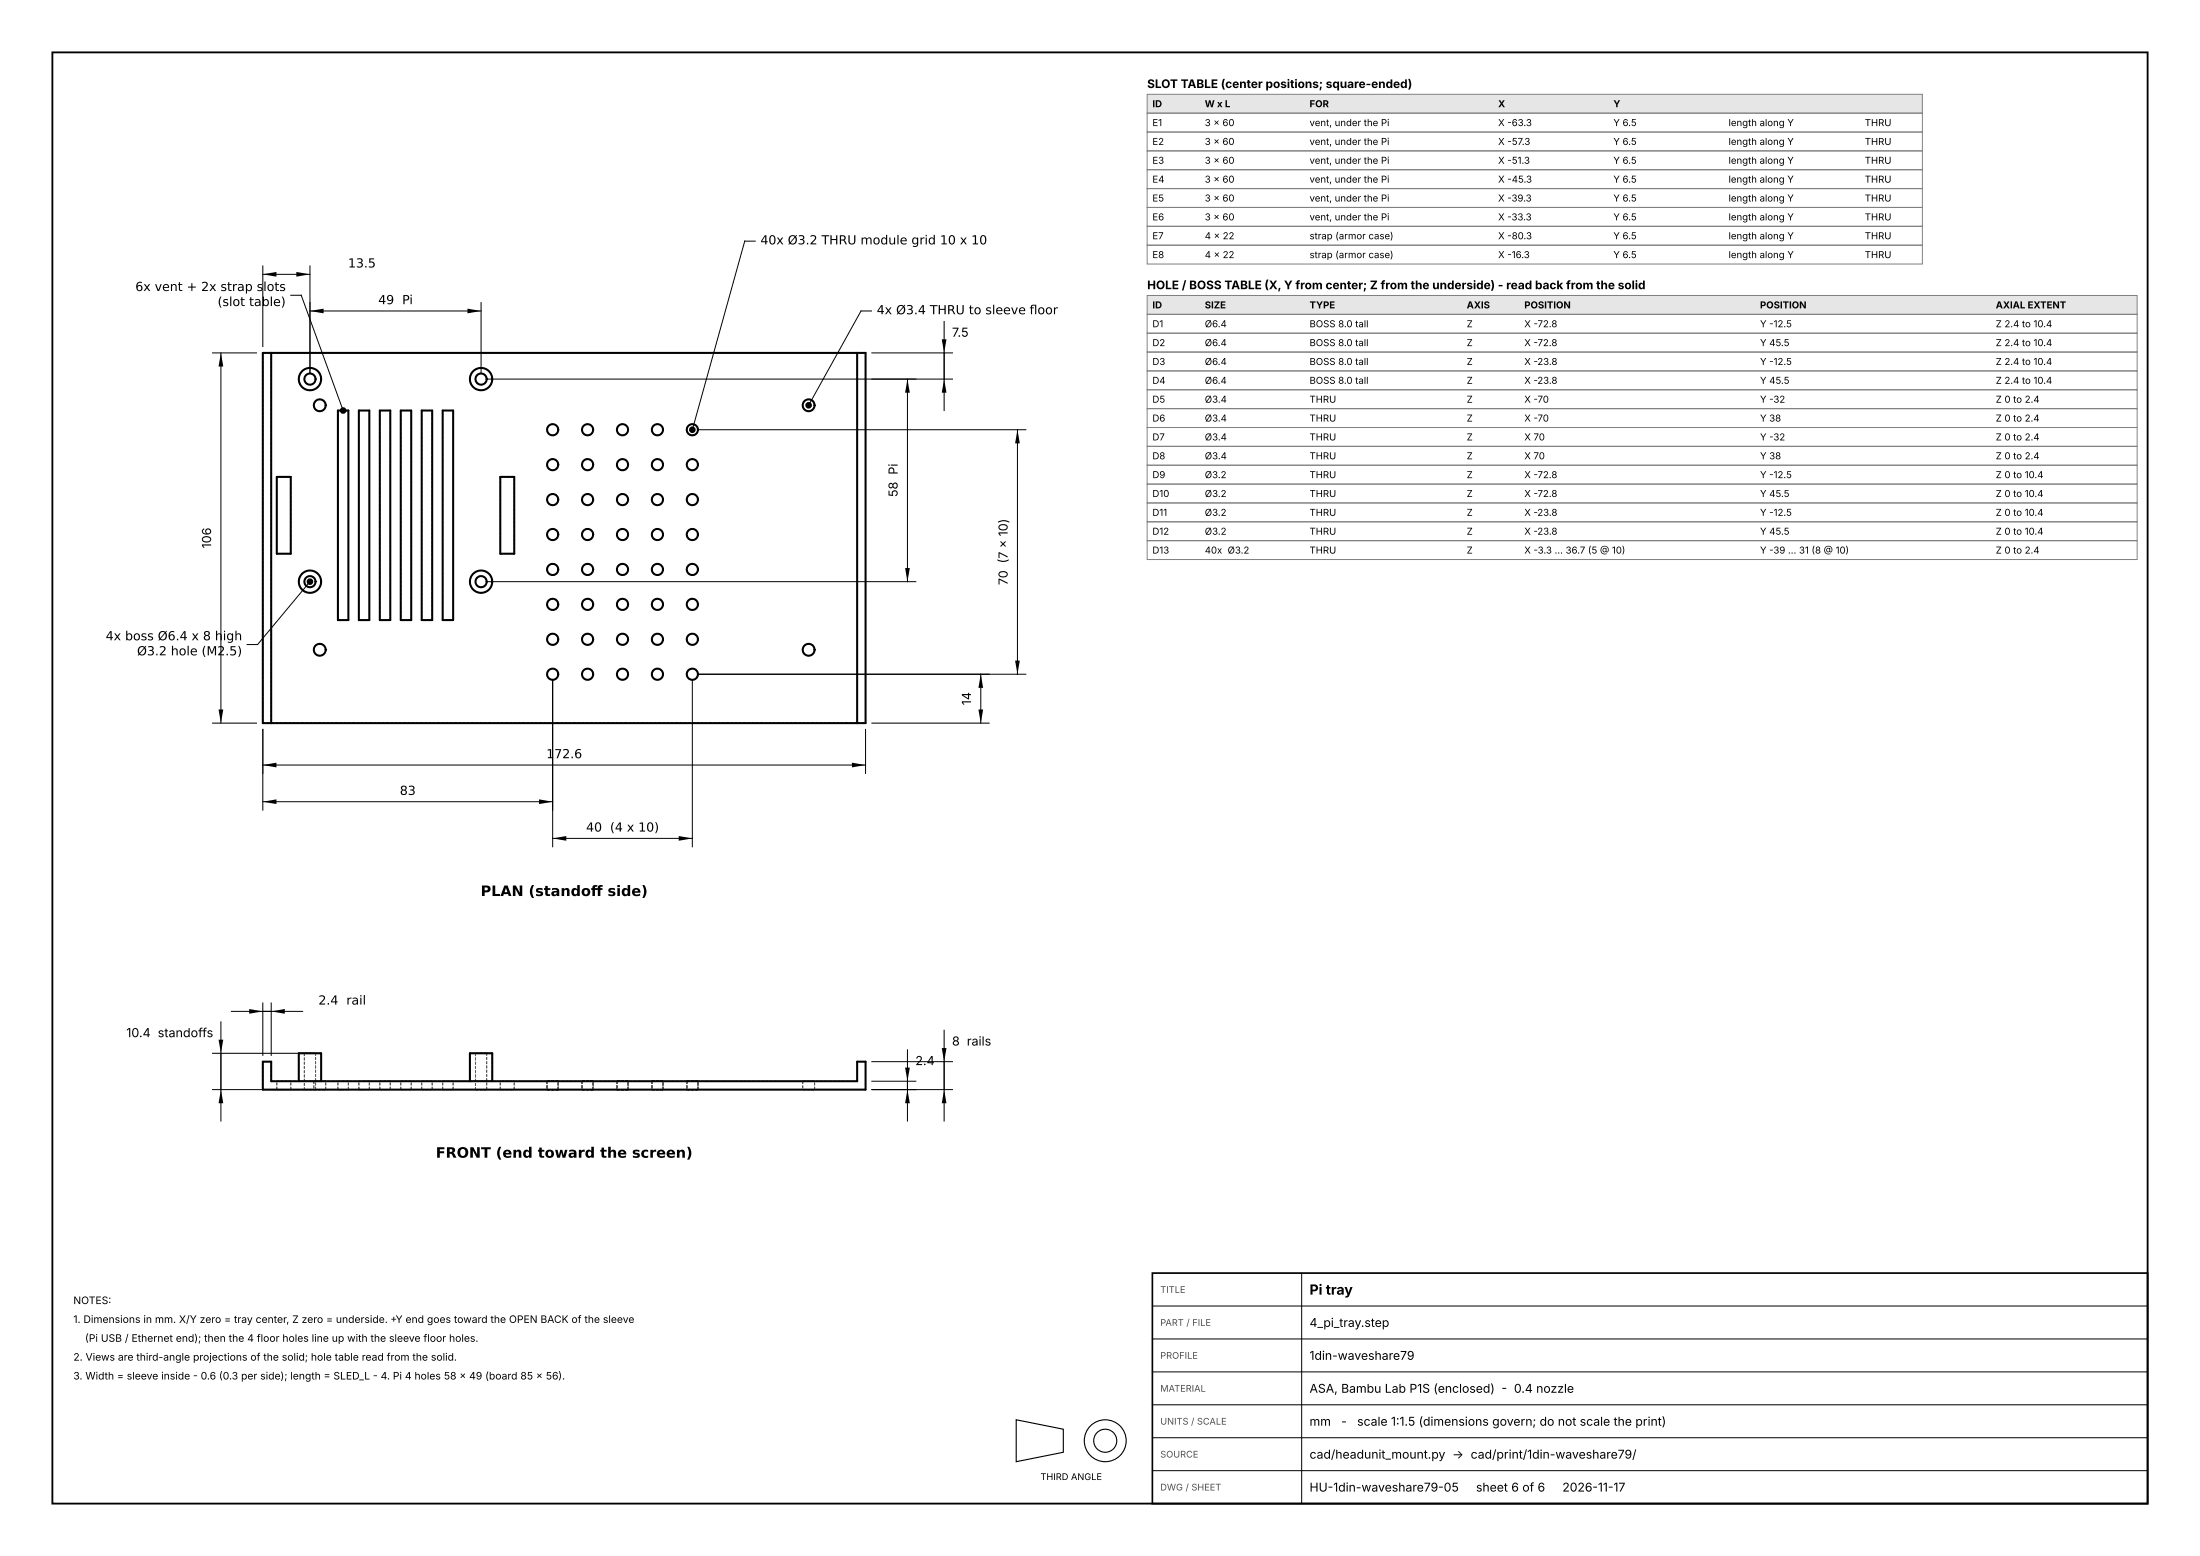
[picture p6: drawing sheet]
<svg xmlns="http://www.w3.org/2000/svg" width="420mm" height="297mm" viewBox="0 0 420 297" stroke-linecap="round" stroke-linejoin="round" font-family="sans-serif">
<g fill="none" stroke="#595959" stroke-width=".19" stroke-dasharray=".5 .3" stroke-linecap="butt">
<path d="M50.2 67.4h115M50.2 67.4v70.6M51.8 67.4v70.6M60.2 72.4a1.07 1.07 0 0 0-1.5-1 1.07 1.07 0 0 0-.2 1.8 1.07 1.07 0 0 0 1.7-.6v-.2M61.3 72.4a2.13 2.13 0 0 1-3.1 1.9 2.13 2.13 0 0 1-.3-3.7 2.13 2.13 0 0 1 3.4 1.4v.4M62.2 77.4a1.13 1.13 0 0 0-1.7-1.1 1.13 1.13 0 0 0-.2 1.9 1.13 1.13 0 0 0 1.8-.6l.1-.2M64.5 78.4v40M66.5 78.4h-2M68.5 78.4v40M70.5 78.4h-2M72.5 78.4v40M74.5 78.4h-2"/>
<path d="M76.5 78.4v40M78.5 78.4h-2M80.5 78.4v40M82.5 78.4h-2M84.5 78.4v40M86.5 78.4h-2M92.9 72.4a1.07 1.07 0 0 0-1.5-1 1.07 1.07 0 0 0-.2 1.8 1.07 1.07 0 0 0 1.7-.6v-.2M94 72.4a2.13 2.13 0 0 1-3.1 1.9 2.13 2.13 0 0 1-.3-3.7 2.13 2.13 0 0 1 3.3 1.4l.1 .4M155.5 77.4a1.13 1.13 0 0 0-1.6-1.1 1.13 1.13 0 0 0-.2 1.9 1.13 1.13 0 0 0 1.8-.6v-.2M52.8 91v14.7M55.5 91h-2.7M95.5 91v14.7"/>
<path d="M98.2 91h-2.7M106.6 95.4a1.07 1.07 0 0 0-1.6-1 1.07 1.07 0 0 0-.2 1.8 1.07 1.07 0 0 0 1.8-.6v-.2M106.6 88.7a1.07 1.07 0 0 0-1.6-1 1.07 1.07 0 0 0-.2 1.8 1.07 1.07 0 0 0 1.8-.6v-.2M106.6 82a1.07 1.07 0 0 0-1.6-.9 1.07 1.07 0 0 0-.2 1.8 1.07 1.07 0 0 0 1.8-.6v-.3M113.2 95.4a1.07 1.07 0 0 0-1.5-1 1.07 1.07 0 0 0-.2 1.8 1.07 1.07 0 0 0 1.7-.6v-.2M113.2 88.7a1.07 1.07 0 0 0-1.5-1 1.07 1.07 0 0 0-.2 1.8 1.07 1.07 0 0 0 1.7-.6v-.2M113.2 82a1.07 1.07 0 0 0-1.5-.9 1.07 1.07 0 0 0-.2 1.8 1.07 1.07 0 0 0 1.7-.6v-.3M119.9 95.4a1.07 1.07 0 0 0-1.5-1 1.07 1.07 0 0 0-.2 1.8 1.07 1.07 0 0 0 1.7-.6v-.2M119.9 88.7a1.07 1.07 0 0 0-1.5-1 1.07 1.07 0 0 0-.2 1.8 1.07 1.07 0 0 0 1.7-.6v-.2M119.9 82a1.07 1.07 0 0 0-1.5-.9 1.07 1.07 0 0 0-.2 1.8 1.07 1.07 0 0 0 1.7-.6v-.3M126.6 95.4a1.07 1.07 0 0 0-1.6-1 1.07 1.07 0 0 0-.2 1.8 1.07 1.07 0 0 0 1.8-.6v-.2M126.6 88.7a1.07 1.07 0 0 0-1.6-1 1.07 1.07 0 0 0-.2 1.8 1.07 1.07 0 0 0 1.8-.6v-.2"/>
<path d="M126.6 82a1.07 1.07 0 0 0-1.6-.9 1.07 1.07 0 0 0-.2 1.8 1.07 1.07 0 0 0 1.8-.6v-.3M133.2 95.4a1.07 1.07 0 0 0-1.5-1 1.07 1.07 0 0 0-.2 1.8 1.07 1.07 0 0 0 1.7-.6v-.2M133.2 88.7a1.07 1.07 0 0 0-1.5-1 1.07 1.07 0 0 0-.2 1.8 1.07 1.07 0 0 0 1.7-.6v-.2M133.2 82a1.07 1.07 0 0 0-1.5-.9 1.07 1.07 0 0 0-.2 1.8 1.07 1.07 0 0 0 1.7-.6v-.3M52.8 105.7h2.7M55.5 105.7v-14.7M60.2 111a1.07 1.07 0 0 0-1.5-.9 1.07 1.07 0 0 0-.2 1.8 1.07 1.07 0 0 0 1.7-.6v-.3M61.3 111a2.13 2.13 0 0 1-3.1 1.9 2.13 2.13 0 0 1-.3-3.6 2.13 2.13 0 0 1 3.4 1.4v.3M64.5 118.4h2M66.5 118.4v-40M68.5 118.4h2M70.5 118.4v-40"/>
<path d="M72.5 118.4h2M74.5 118.4v-40M76.5 118.4h2M78.5 118.4v-40M80.5 118.4h2M82.5 118.4v-40M84.5 118.4h2M86.5 118.4v-40M92.9 111a1.07 1.07 0 0 0-1.5-.9 1.07 1.07 0 0 0-.2 1.8 1.07 1.07 0 0 0 1.7-.6v-.3M94 111a2.13 2.13 0 0 1-3.1 1.9 2.13 2.13 0 0 1-.3-3.6 2.13 2.13 0 0 1 3.3 1.4l.1 .3M95.5 105.7h2.7M98.2 105.7v-14.7"/>
<path d="M106.6 115.4a1.07 1.07 0 0 0-1.6-1 1.07 1.07 0 0 0-.2 1.8 1.07 1.07 0 0 0 1.8-.6v-.2M106.6 108.7a1.07 1.07 0 0 0-1.6-1 1.07 1.07 0 0 0-.2 1.8 1.07 1.07 0 0 0 1.8-.6v-.2M106.6 102a1.07 1.07 0 0 0-1.6-.9 1.07 1.07 0 0 0-.2 1.8 1.07 1.07 0 0 0 1.8-.6v-.3M113.2 115.4a1.07 1.07 0 0 0-1.5-1 1.07 1.07 0 0 0-.2 1.8 1.07 1.07 0 0 0 1.7-.6v-.2M113.2 108.7a1.07 1.07 0 0 0-1.5-1 1.07 1.07 0 0 0-.2 1.8 1.07 1.07 0 0 0 1.7-.6v-.2M113.2 102a1.07 1.07 0 0 0-1.5-.9 1.07 1.07 0 0 0-.2 1.8 1.07 1.07 0 0 0 1.7-.6v-.3M119.9 115.4a1.07 1.07 0 0 0-1.5-1 1.07 1.07 0 0 0-.2 1.8 1.07 1.07 0 0 0 1.7-.6v-.2M119.9 108.7a1.07 1.07 0 0 0-1.5-1 1.07 1.07 0 0 0-.2 1.8 1.07 1.07 0 0 0 1.7-.6v-.2M119.9 102a1.07 1.07 0 0 0-1.5-.9 1.07 1.07 0 0 0-.2 1.8 1.07 1.07 0 0 0 1.7-.6v-.3M126.6 115.4a1.07 1.07 0 0 0-1.6-1 1.07 1.07 0 0 0-.2 1.8 1.07 1.07 0 0 0 1.8-.6v-.2M126.6 108.7a1.07 1.07 0 0 0-1.6-1 1.07 1.07 0 0 0-.2 1.8 1.07 1.07 0 0 0 1.8-.6v-.2M126.6 102a1.07 1.07 0 0 0-1.6-.9 1.07 1.07 0 0 0-.2 1.8 1.07 1.07 0 0 0 1.8-.6v-.3"/>
<path d="M133.2 115.4a1.07 1.07 0 0 0-1.5-1 1.07 1.07 0 0 0-.2 1.8 1.07 1.07 0 0 0 1.7-.6v-.2M133.2 108.7a1.07 1.07 0 0 0-1.5-1 1.07 1.07 0 0 0-.2 1.8 1.07 1.07 0 0 0 1.7-.6v-.2M133.2 102a1.07 1.07 0 0 0-1.5-.9 1.07 1.07 0 0 0-.2 1.8 1.07 1.07 0 0 0 1.7-.6v-.3M50.2 138h115M62.2 124a1.13 1.13 0 0 0-1.7-1 1.13 1.13 0 0 0-.2 1.9 1.13 1.13 0 0 0 1.8-.6l.1-.3M106.6 128.7a1.07 1.07 0 0 0-1.6-1 1.07 1.07 0 0 0-.2 1.8 1.07 1.07 0 0 0 1.8-.6v-.2M106.6 122a1.07 1.07 0 0 0-1.6-.9 1.07 1.07 0 0 0-.2 1.8 1.07 1.07 0 0 0 1.8-.6v-.3M113.2 128.7a1.07 1.07 0 0 0-1.5-1 1.07 1.07 0 0 0-.2 1.8 1.07 1.07 0 0 0 1.7-.6v-.2M113.2 122a1.07 1.07 0 0 0-1.5-.9 1.07 1.07 0 0 0-.2 1.8 1.07 1.07 0 0 0 1.7-.6v-.3M119.9 128.7a1.07 1.07 0 0 0-1.5-1 1.07 1.07 0 0 0-.2 1.8 1.07 1.07 0 0 0 1.7-.6v-.2M119.9 122a1.07 1.07 0 0 0-1.5-.9 1.07 1.07 0 0 0-.2 1.8 1.07 1.07 0 0 0 1.7-.6v-.3M126.6 128.7a1.07 1.07 0 0 0-1.6-1 1.07 1.07 0 0 0-.2 1.8 1.07 1.07 0 0 0 1.8-.6v-.2"/>
<path d="M126.6 122a1.07 1.07 0 0 0-1.6-.9 1.07 1.07 0 0 0-.2 1.8 1.07 1.07 0 0 0 1.8-.6v-.3M133.2 128.7a1.07 1.07 0 0 0-1.5-1 1.07 1.07 0 0 0-.2 1.8 1.07 1.07 0 0 0 1.7-.6v-.2M133.2 122a1.07 1.07 0 0 0-1.5-.9 1.07 1.07 0 0 0-.2 1.8 1.07 1.07 0 0 0 1.7-.6v-.3M155.5 124a1.13 1.13 0 0 0-1.6-1 1.13 1.13 0 0 0-.2 1.9 1.13 1.13 0 0 0 1.8-.6v-.3M163.6 138v-70.6M165.2 138v-70.6M50.2 208h115M50.2 202.6v5.4M51.8 202.6h-1.6M51.8 206.4v-3.8M52.8 208h2.7M52.8 206.4h2.7"/>
<path d="M52.8 208v-1.6M55.5 208h-2.7M55.5 206.4h-2.7M55.5 208v-1.6M57 206.4h4.3M57 201h4.3M57 201v5.4M58.1 208h2.1M58.1 201h2.1M58.1 201v7M59.9 208h2.3M59.9 206.4h2.3"/>
<path d="M59.9 206.4v1.6M60.2 208h-2.1M60.2 208v-7M60.2 201h-2.1M61.3 206.4h-4.3M61.3 201h-4.3M61.3 206.4v-5.4M62.2 208h-2.3M62.2 206.4h-2.3M62.2 208v-1.6M64.5 208h2M64.5 206.4h2"/>
<path d="M64.5 208v-1.6M66.5 208h-2M66.5 206.4h-2M66.5 208v-1.6M68.5 208h2M68.5 206.4h2M68.5 208v-1.6M70.5 208h-2M70.5 206.4h-2M70.5 208v-1.6M72.5 208h2M72.5 206.4h2"/>
<path d="M72.5 208v-1.6M74.5 208h-2M74.5 206.4h-2M74.5 208v-1.6M76.5 208h2M76.5 206.4h2M76.5 208v-1.6M78.5 208h-2M78.5 206.4h-2M78.5 208v-1.6M80.5 208h2M80.5 206.4h2"/>
<path d="M80.5 208v-1.6M82.5 208h-2M82.5 206.4h-2M82.5 208v-1.6M84.5 208h2M84.5 206.4h2M84.5 208v-1.6M86.5 208h-2M86.5 206.4h-2M86.5 208v-1.6M89.7 206.4h4.3M89.7 201h4.3"/>
<path d="M89.7 201v5.4M90.8 208h2.1M90.8 201h2.1M90.8 201v7M92.9 208h-2.1M92.9 208v-7M92.9 201h-2.1M94 206.4h-4.3M94 201h-4.3M94 206.4v-5.4M95.5 208h2.7M95.5 206.4h2.7"/>
<path d="M95.5 208v-1.6M98.2 208h-2.7M98.2 206.4h-2.7M98.2 208v-1.6M104.4 208h2.2M104.4 206.4h2.2M104.4 206.4v1.6M106.6 208h-2.2M106.6 206.4h-2.2M106.6 208v-1.6M111.1 208h2.1M111.1 206.4h2.1"/>
<path d="M111.1 206.4v1.6M113.2 208h-2.1M113.2 206.4h-2.1M113.2 208v-1.6M117.8 208h2.1M117.8 206.4h2.1M117.8 206.4v1.6M119.9 208h-2.1M119.9 206.4h-2.1M119.9 208v-1.6M124.4 208h2.2M124.4 206.4h2.2"/>
<path d="M124.4 206.4v1.6M126.6 208h-2.2M126.6 206.4h-2.2M126.6 208v-1.6M131.1 208h2.1M131.1 206.4h2.1M131.1 206.4v1.6M133.2 208h-2.1M133.2 206.4h-2.1M133.2 208v-1.6M153.2 208h2.3M153.2 206.4h2.3"/>
<path d="M153.2 206.4v1.6M155.5 208h-2.3M155.5 206.4h-2.3M155.5 208v-1.6M163.6 206.4h-111.8M163.6 206.4v-3.8M165.2 202.6h-1.6M165.2 202.6v5.4"/>
</g>
<path d="M10 10h400v277h-400z" fill="none" stroke="#000" stroke-width=".35"/>
<path d="M220 243h190v44h-190z" fill="none" stroke="#000" stroke-width=".32"/>
<g fill="none" stroke="#000" stroke-width=".21">
<path d="M194 271l9 1.8v4.4l-9 1.8z"/>
<circle cx="211" cy="275" r="2.2"/>
<circle cx="211" cy="275" r="4"/>
</g>
<path d="M219 18h148v3.6h-148z" fill="#e6e6e6" stroke="#808080" stroke-width=".19"/>
<path d="M219 21.6h148v3.6h-148zM219 25.2h148v3.6h-148zM219 28.8h148v3.6h-148zM219 32.4h148v3.6h-148zM219 36h148v3.6h-148zM219 39.6h148v3.6h-148zM219 43.2h148v3.6h-148zM219 46.8h148v3.6h-148z" fill="none" stroke="#808080" stroke-width=".19"/>
<path d="M219 56.4h189v3.6h-189z" fill="#e6e6e6" stroke="#808080" stroke-width=".19"/>
<g fill="none" stroke="#808080" stroke-width=".19">
<path d="M219 60h189v3.6h-189zM219 63.6h189v3.6h-189zM219 67.2h189v3.6h-189zM219 70.8h189v3.6h-189zM219 74.4h189v3.6h-189zM219 78h189v3.6h-189zM219 81.6h189v3.6h-189zM219 85.2h189v3.6h-189zM219 88.8h189v3.6h-189zM219 92.4h189v3.6h-189zM219 96h189v3.6h-189zM219 99.6h189v3.6h-189z"/>
<path d="M219 103.2h189v3.6h-189z"/>
</g>
<g fill="none" stroke="#000" stroke-width=".39">
<path d="M50.2 67.4h115v70.6h-115zM51.8 67.4v70.6M64.5 78.4h2v40h-2zM68.5 78.4h2v40h-2zM72.5 78.4h2v40h-2zM76.5 78.4h2v40h-2zM80.5 78.4h2v40h-2zM84.5 78.4h2v40h-2zM163.6 67.4v70.6M52.8 91h2.7v14.7h-2.7zM95.5 91h2.7v14.7h-2.7zM50.2 202.6h1.6v3.8h111.8v-3.8h1.6v5.4h-115z"/>
<path d="M57 206.4v-5.4h4.3v5.4M89.7 206.4v-5.4h4.3v5.4"/>
<circle cx="59.2" cy="72.4" r="2.13"/>
<circle cx="59.2" cy="72.4" r="1.07"/>
<circle cx="61" cy="77.4" r="1.13"/>
<circle cx="91.8" cy="72.4" r="2.13"/>
<circle cx="91.8" cy="72.4" r="1.07"/>
<circle cx="154.4" cy="77.4" r="1.13"/>
<circle cx="105.5" cy="95.4" r="1.07"/>
<circle cx="105.5" cy="82" r="1.07"/>
<circle cx="105.5" cy="88.7" r="1.07"/>
<circle cx="112.2" cy="82" r="1.07"/>
<circle cx="112.2" cy="95.4" r="1.07"/>
<circle cx="112.2" cy="88.7" r="1.07"/>
<circle cx="118.8" cy="88.7" r="1.07"/>
<circle cx="118.8" cy="82" r="1.07"/>
<circle cx="118.8" cy="95.4" r="1.07"/>
<circle cx="125.5" cy="95.4" r="1.07"/>
<circle cx="125.5" cy="88.7" r="1.07"/>
<circle cx="125.5" cy="82" r="1.07"/>
<circle cx="132.2" cy="82" r="1.07"/>
<circle cx="132.2" cy="88.7" r="1.07"/>
<circle cx="132.2" cy="95.4" r="1.07"/>
<circle cx="59.2" cy="111" r="1.07"/>
<circle cx="59.2" cy="111" r="2.13"/>
<circle cx="91.8" cy="111" r="1.07"/>
<circle cx="91.8" cy="111" r="2.13"/>
<circle cx="105.5" cy="102" r="1.07"/>
<circle cx="105.5" cy="108.7" r="1.07"/>
<circle cx="105.5" cy="115.4" r="1.07"/>
<circle cx="112.2" cy="102" r="1.07"/>
<circle cx="112.2" cy="108.7" r="1.07"/>
<circle cx="112.2" cy="115.4" r="1.07"/>
<circle cx="118.8" cy="102" r="1.07"/>
<circle cx="118.8" cy="108.7" r="1.07"/>
<circle cx="118.8" cy="115.4" r="1.07"/>
<circle cx="125.5" cy="108.7" r="1.07"/>
<circle cx="125.5" cy="102" r="1.07"/>
<circle cx="125.5" cy="115.4" r="1.07"/>
<circle cx="132.2" cy="108.7" r="1.07"/>
<circle cx="132.2" cy="102" r="1.07"/>
<circle cx="132.2" cy="115.4" r="1.07"/>
<circle cx="61" cy="124" r="1.13"/>
<circle cx="105.5" cy="122" r="1.07"/>
<circle cx="105.5" cy="128.7" r="1.07"/>
<circle cx="112.2" cy="122" r="1.07"/>
<circle cx="112.2" cy="128.7" r="1.07"/>
<circle cx="118.8" cy="122" r="1.07"/>
<circle cx="118.8" cy="128.7" r="1.07"/>
<circle cx="125.5" cy="122" r="1.07"/>
<circle cx="125.5" cy="128.7" r="1.07"/>
<circle cx="132.2" cy="122" r="1.07"/>
<circle cx="132.2" cy="128.7" r="1.07"/>
<circle cx="154.4" cy="124" r="1.13"/>
</g>
<g fill="none" stroke="#000" stroke-width=".19">
<path d="M50.2 50.8v15.4M50.2 52.4h9M55.5 56.4h2l8 22M59.2 50.8v20.4M59.2 59.4h32.6M91.8 57.8v13.4M144.2 46h-2l-10 36M166.4 59.4h-2l-10 18M40.6 67.4h8.4M42.2 67.4v70.6M93 72.4h88.8M166.4 67.4h15.4"/>
<path d="M173.2 72.4v38.6M180.2 61.4v17M133.4 82h62.4M194.2 82v46.7M59.2 111l-10 12h-2M93 111h81.8M40.6 138h8.4M50.2 139.2v15.4M105.5 129.9v31.7M132.2 129.9v31.7M133.4 128.7h62.4M165.2 139.2v8.4"/>
<path d="M166.4 138h22.4M187.2 128.7v9.3M50.2 146h115M50.2 153h55.3M105.5 160h26.7M42.2 195v19M44.2 193h13.6M50.2 191.4v10M51.8 191.4v10M180.2 196.6v17.4M40.6 208h17.4M40.6 201h17.4"/>
<path d="M166.4 208h15.4M166.4 206.4h8.4M166.4 202.6h15.4M173.2 200.4v13.6M220 249.3h190M220 255.6h190M248.5 243v44M220 261.9h190M220 268.1h190M220 274.4h190M220 280.7h190M220 287h190"/>
</g>
<g fill="#000">
<path d="M50.2 52.4l2.6-.5v.9zM59.2 59.4l2.6-.5v.9zM56.6 51.9l2.6 .5-2.6 .4zM89.2 58.9l2.6 .5-2.6 .4zM42.2 67.4l.4 2.6h-.9zM173.2 72.4l.5 2.6h-.9zM180.2 72.4l.5 2.6h-.9zM179.8 64.8h.9l-.5 2.6zM194.2 82l.5 2.6h-.9zM172.8 108.4h.9l-.5 2.6zM41.7 135.4h.9l-.4 2.6zM186.8 135.4h.9l-.5 2.6z"/>
<path d="M187.2 128.7l.5 2.6h-.9zM193.8 126.1h.9l-.5 2.6zM50.2 146l2.6-.4v.9zM50.2 153l2.6-.4v.9zM102.9 152.6l2.6 .4-2.6 .5zM162.6 145.6l2.6 .4-2.6 .5zM105.5 160l2.6-.4v.9zM129.6 159.6l2.6 .4-2.6 .5zM47.6 192.6l2.6 .4-2.6 .5zM51.8 193l2.6-.4v.9zM42.2 208l.4 2.6h-.9zM41.7 198.4h.9l-.4 2.6z"/>
<path d="M173.2 208l.5 2.6h-.9zM172.8 203.8h.9l-.5 2.6zM180.2 208l.5 2.6h-.9zM179.8 200h.9l-.5 2.6z"/>
</g>
<g fill="#000" stroke="#000" stroke-width=".35">
<circle cx="65.5" cy="78.4" r=".45"/>
<circle cx="154.4" cy="77.4" r=".45"/>
<circle cx="132.2" cy="82" r=".45"/>
<circle cx="59.2" cy="111" r=".45"/>
</g>
<g font-size="2.8">
<text x="91.8" y="171">PLAN (standof side)</text>
<text x="112.8" y="171">f</text>
<text x="83.2" y="221">FRONT (end toward the screen)</text>
</g>
<text font-size="2.7" x="250" y="247.1">Pi tray</text>
<g font-size="2.4">
<text x="145.2" y="46.6">40x Ø3.2 THRU module grid 10 x 10</text>
<text x="66.4" y="51.1">13.5</text>
<text x="25.8" y="55.5">6x vent + 2x strap slots</text>
<text x="41.5" y="58.4">(slot table)</text>
<text x="72.2" y="58.1">49 Pi</text>
<text x="167.4" y="60">4x Ø3.4 THRU to sleeve foor</text>
<text x="196.6" y="60">l</text>
<text x="181.7" y="64.3">7.5</text>
<text x="171.4" y="94.9" transform="rotate(-90 171.4 94.9)">58 Pi</text>
<text x="40.3" y="104.7" transform="rotate(-90 40.3 104.7)">106</text>
<text x="192.4" y="111.7" transform="rotate(-90 192.4 111.7)">70 (7 x 10)</text>
<text x="20.2" y="122.2">4x boss Ø6.4 x 8 high</text>
<text x="26.2" y="125.1">Ø3.2 hole (M2.5)</text>
<text x="185.4" y="134.6" transform="rotate(-90 185.4 134.6)">14</text>
<text x="104.3" y="144.7">172.6</text>
<text x="76.3" y="151.7">83</text>
<text x="111.9" y="158.7">40 (4 x 10)</text>
<text x="60.8" y="191.7">2.4 rail</text>
<text x="24.1" y="198">10.4 standoffs</text>
<text x="174.7" y="203.3">2.4</text>
<text x="181.7" y="199.6">8 rails</text>
</g>
<g font-size="2.3">
<text x="219" y="16.8">SLOT TABLE (center positions; square-ended)</text>
<text x="219" y="55.2">HOLE / BOSS TABLE (X, Y from center; Z from the underside) - read back from the solid</text>
<text x="250" y="253.3">4_pi_tray.step</text>
<text x="250" y="259.6">1din-waveshare79</text>
<text x="250" y="265.8">ASA, Bambu Lab P1S (enclosed) - 0.4 nozzle</text>
<text x="250" y="272.1">mm</text>
<text x="256.1" y="272.1">-</text>
<text x="259.1" y="272.1">scale 1:1.5 (dimensions govern; do not scale the print)</text>
<text x="250" y="278.4">cad/headunit_mount.py - cad/print/1din-waveshare79/</text>
<text x="277.2" y="278.4">&gt;</text>
<text x="250" y="284.7">HU-1din-waveshare79-05</text>
<text x="281.8" y="284.7">sheet 6 of 6</text>
<text x="298.3" y="284.7">2026-11-17</text>
</g>
<g font-size="2">
<text x="14" y="248.9">NOTES:</text>
<text x="14" y="252.5">1. Dimensions in mm. X/Y zero = tray center, Z zero = underside. +Y end goes toward the OPEN BACK of the sleeve</text>
<text x="16.2" y="256.1">(Pi USB / Ethernet end); then the 4 floor holes line up with the sleeve floor holes.</text>
<text x="14" y="259.7">2. Views are third-angle projections of the solid; hole table read from the solid.</text>
<text x="14" y="263.3">3. Width = sleeve inside - 0.6 (0.3 per side); length = SLED_L - 4. Pi 4 holes 58 x 49 (board 85 x 56).</text>
</g>
<g font-size="1.8">
<text x="220" y="20.5">ID</text>
<text x="230" y="20.5">W x L</text>
<text x="250" y="20.5">FOR</text>
<text x="286" y="20.5">X</text>
<text x="308" y="20.5">Y</text>
<text x="220" y="24.1">E1</text>
<text x="220" y="27.7">E2</text>
<text x="230" y="24.1">3 x 60</text>
<text x="230" y="27.7">3 x 60</text>
<text x="250" y="24.1">vent, under the Pi</text>
<text x="250" y="27.7">vent, under the Pi</text>
<text x="286" y="24.1">X -63.3</text>
<text x="286" y="27.7">X -57.3</text>
<text x="308" y="24.1">Y 6.5</text>
<text x="308" y="27.7">Y 6.5</text>
<text x="330" y="24.1">length along Y</text>
<text x="330" y="27.7">length along Y</text>
<text x="356" y="24.1">THRU</text>
<text x="356" y="27.7">THRU</text>
<text x="220" y="31.3">E3</text>
<text x="220" y="34.9">E4</text>
<text x="230" y="31.3">3 x 60</text>
<text x="230" y="34.9">3 x 60</text>
<text x="250" y="31.3">vent, under the Pi</text>
<text x="250" y="34.9">vent, under the Pi</text>
<text x="286" y="31.3">X -51.3</text>
<text x="286" y="34.9">X -45.3</text>
<text x="308" y="31.3">Y 6.5</text>
<text x="308" y="34.9">Y 6.5</text>
<text x="330" y="31.3">length along Y</text>
<text x="330" y="34.9">length along Y</text>
<text x="356" y="31.3">THRU</text>
<text x="356" y="34.9">THRU</text>
<text x="220" y="38.5">E5</text>
<text x="230" y="38.5">3 x 60</text>
<text x="250" y="38.5">vent, under the Pi</text>
<text x="286" y="38.5">X -39.3</text>
<text x="308" y="38.5">Y 6.5</text>
<text x="330" y="38.5">length along Y</text>
<text x="356" y="38.5">THRU</text>
<text x="220" y="42.1">E6</text>
<text x="220" y="45.7">E7</text>
<text x="230" y="42.1">3 x 60</text>
<text x="230" y="45.7">4 x 22</text>
<text x="250" y="42.1">vent, under the Pi</text>
<text x="250" y="45.7">strap (armor case)</text>
<text x="286" y="42.1">X -33.3</text>
<text x="286" y="45.7">X -80.3</text>
<text x="308" y="42.1">Y 6.5</text>
<text x="308" y="45.7">Y 6.5</text>
<text x="330" y="42.1">length along Y</text>
<text x="330" y="45.7">length along Y</text>
<text x="356" y="42.1">THRU</text>
<text x="356" y="45.7">THRU</text>
<text x="220" y="49.3">E8</text>
<text x="230" y="49.3">4 x 22</text>
<text x="250" y="49.3">strap (armor case)</text>
<text x="286" y="49.3">X -16.3</text>
<text x="308" y="49.3">Y 6.5</text>
<text x="330" y="49.3">length along Y</text>
<text x="356" y="49.3">THRU</text>
<text x="220" y="58.9">ID</text>
<text x="230" y="58.9">SIZE</text>
<text x="250" y="58.9">TYPE</text>
<text x="280" y="58.9">AXIS</text>
<text x="291" y="58.9">POSITION</text>
<text x="336" y="58.9">POSITION</text>
<text x="381" y="58.9">AXIAL EXTENT</text>
<text x="220" y="62.5">D1</text>
<text x="230" y="62.5">Ø6.4</text>
<text x="250" y="62.5">BOSS 8.0 tall</text>
<text x="280" y="62.5">Z</text>
<text x="291" y="62.5">X -72.8</text>
<text x="336" y="62.5">Y -12.5</text>
<text x="381" y="62.5">Z 2.4 to 10.4</text>
<text x="220" y="66.1">D2</text>
<text x="220" y="69.7">D3</text>
<text x="230" y="66.1">Ø6.4</text>
<text x="230" y="69.7">Ø6.4</text>
<text x="250" y="66.1">BOSS 8.0 tall</text>
<text x="250" y="69.7">BOSS 8.0 tall</text>
<text x="280" y="66.1">Z</text>
<text x="280" y="69.7">Z</text>
<text x="291" y="66.1">X -72.8</text>
<text x="291" y="69.7">X -23.8</text>
<text x="336" y="66.1">Y 45.5</text>
<text x="336" y="69.7">Y -12.5</text>
<text x="381" y="66.1">Z 2.4 to 10.4</text>
<text x="381" y="69.7">Z 2.4 to 10.4</text>
<text x="220" y="73.3">D4</text>
<text x="220" y="76.9">D5</text>
<text x="230" y="73.3">Ø6.4</text>
<text x="230" y="76.9">Ø3.4</text>
<text x="250" y="73.3">BOSS 8.0 tall</text>
<text x="250" y="76.9">THRU</text>
<text x="280" y="73.3">Z</text>
<text x="280" y="76.9">Z</text>
<text x="291" y="73.3">X -23.8</text>
<text x="291" y="76.9">X -70</text>
<text x="336" y="73.3">Y 45.5</text>
<text x="336" y="76.9">Y -32</text>
<text x="381" y="73.3">Z 2.4 to 10.4</text>
<text x="381" y="76.9">Z 0 to 2.4</text>
<text x="220" y="80.5">D6</text>
<text x="230" y="80.5">Ø3.4</text>
<text x="250" y="80.5">THRU</text>
<text x="280" y="80.5">Z</text>
<text x="291" y="80.5">X -70</text>
<text x="336" y="80.5">Y 38</text>
<text x="381" y="80.5">Z 0 to 2.4</text>
<text x="220" y="84.1">D7</text>
<text x="220" y="87.7">D8</text>
<text x="230" y="84.1">Ø3.4</text>
<text x="230" y="87.7">Ø3.4</text>
<text x="250" y="84.1">THRU</text>
<text x="250" y="87.7">THRU</text>
<text x="280" y="84.1">Z</text>
<text x="280" y="87.7">Z</text>
<text x="291" y="84.1">X 70</text>
<text x="291" y="87.7">X 70</text>
<text x="336" y="84.1">Y -32</text>
<text x="336" y="87.7">Y 38</text>
<text x="381" y="84.1">Z 0 to 2.4</text>
<text x="381" y="87.7">Z 0 to 2.4</text>
<text x="220" y="91.3">D9</text>
<text x="220" y="94.9">D10</text>
<text x="230" y="91.3">Ø3.2</text>
<text x="230" y="94.9">Ø3.2</text>
<text x="250" y="91.3">THRU</text>
<text x="250" y="94.9">THRU</text>
<text x="280" y="91.3">Z</text>
<text x="280" y="94.9">Z</text>
<text x="291" y="91.3">X -72.8</text>
<text x="291" y="94.9">X -72.8</text>
<text x="336" y="91.3">Y -12.5</text>
<text x="336" y="94.9">Y 45.5</text>
<text x="381" y="91.3">Z 0 to 10.4</text>
<text x="381" y="94.9">Z 0 to 10.4</text>
<text x="220" y="98.5">D11</text>
<text x="230" y="98.5">Ø3.2</text>
<text x="250" y="98.5">THRU</text>
<text x="280" y="98.5">Z</text>
<text x="291" y="98.5">X -23.8</text>
<text x="336" y="98.5">Y -12.5</text>
<text x="381" y="98.5">Z 0 to 10.4</text>
<text x="220" y="102.1">D12</text>
<text x="220" y="105.7">D13</text>
<text x="230" y="102.1">Ø3.2</text>
<text x="230" y="105.7">40x Ø3.2</text>
<text x="250" y="102.1">THRU</text>
<text x="250" y="105.7">THRU</text>
<text x="280" y="102.1">Z</text>
<text x="280" y="105.7">Z</text>
<text x="291" y="102.1">X -23.8</text>
<text x="291" y="105.7">X -3.3 ... 36.7 (5 @ 10)</text>
<text x="336" y="102.1">Y 45.5</text>
<text x="336" y="105.7">Y -39 ... 31 (8 @ 10)</text>
<text x="381" y="102.1">Z 0 to 10.4</text>
<text x="381" y="105.7">Z 0 to 2.4</text>
<text x="198.6" y="282.5">THIRD ANGLE</text>
</g>
<g font-size="1.8" fill="#4d4d4d">
<text x="221.5" y="246.8">TITLE</text>
<text x="221.5" y="253.1">PART / FILE</text>
<text x="221.5" y="259.4">PROFILE</text>
<text x="221.5" y="265.6">MATERIAL</text>
<text x="221.5" y="271.9">UNITS / SCALE</text>
<text x="221.5" y="278.2">SOURCE</text>
<text x="221.5" y="284.5">DWG / SHEET</text>
</g>
</svg>
